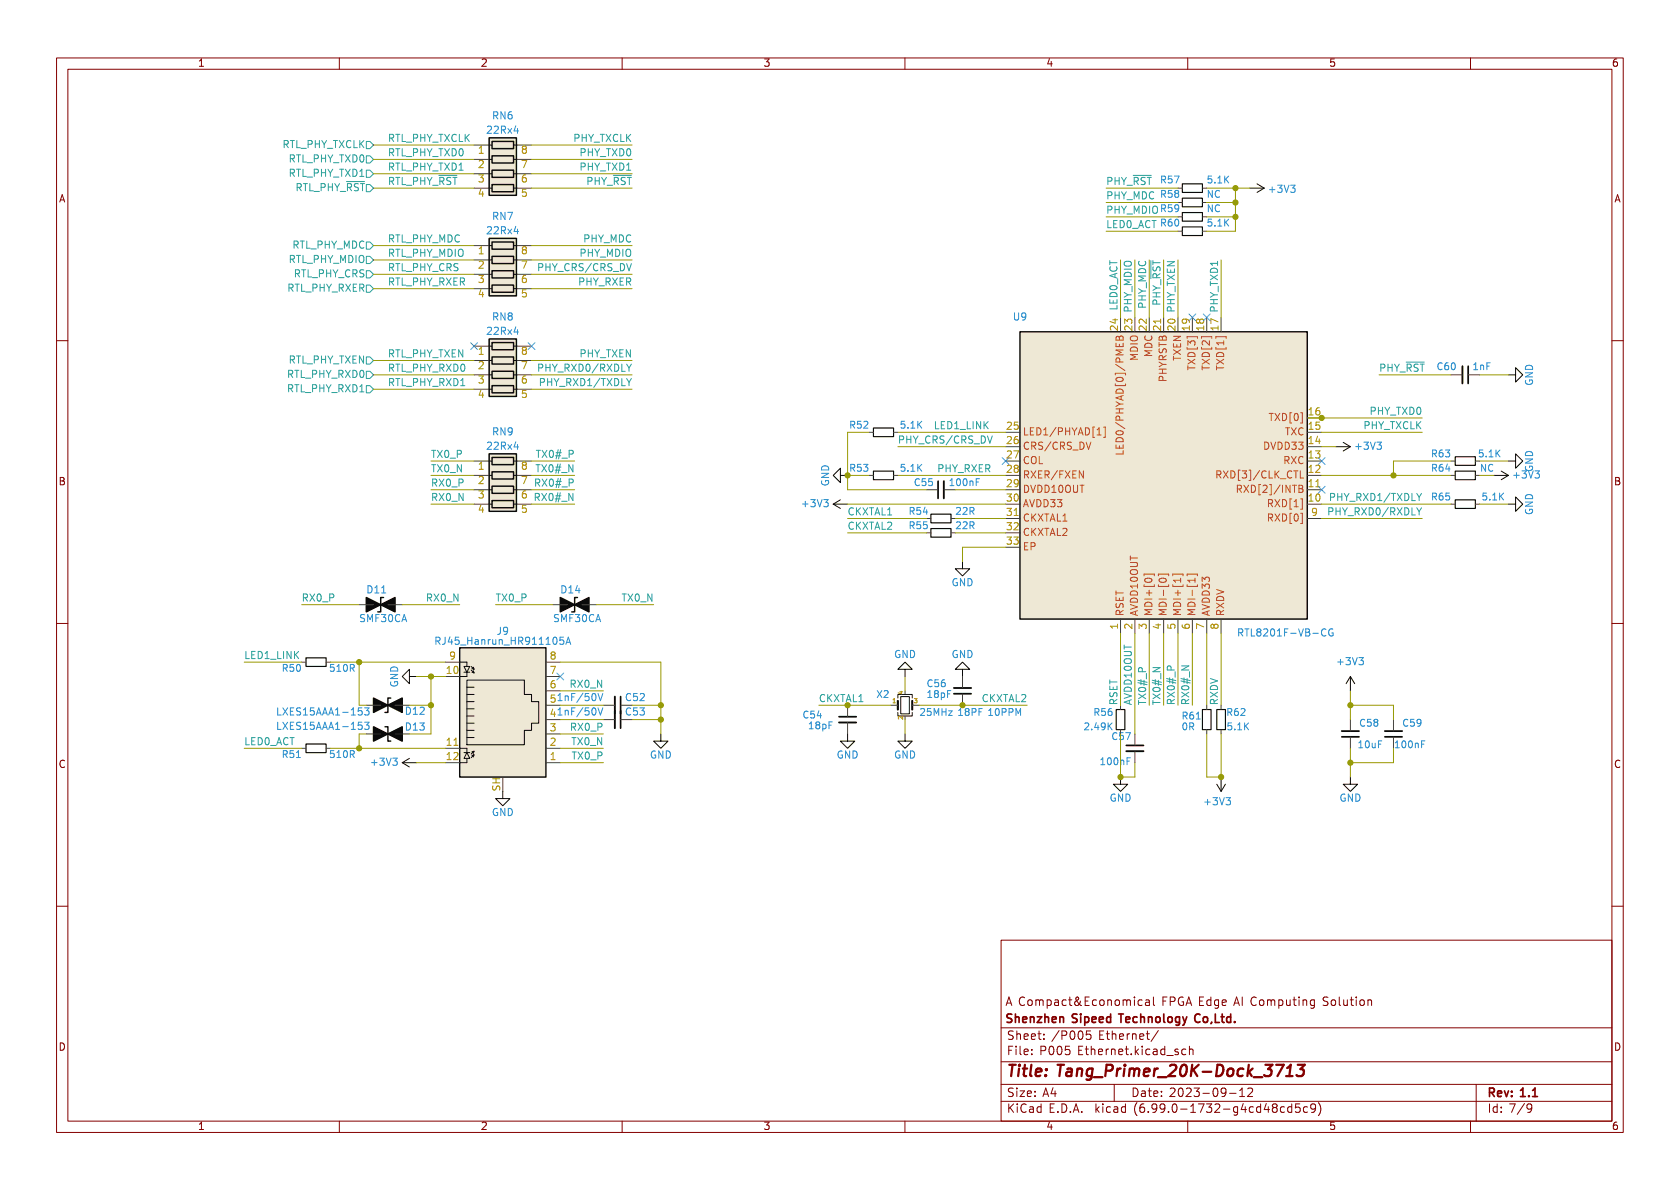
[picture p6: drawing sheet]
<svg xmlns="http://www.w3.org/2000/svg" width="297mm" height="210mm" viewBox="0 0 297 210" stroke-linecap="round" stroke-linejoin="round" font-family="sans-serif">
<g fill="none" stroke="#840000" stroke-width=".18">
<path d="M10 10.2h277v190.1h-277zM12 12.2h273v186.1h-273zM60 10.2v2M110 10.2v2M160 10.2v2M210 10.2v2M260 10.2v2M10 60.2h2M285 60.2h2M10 110.2h2M285 110.2h2M10 160.2h2"/>
<path d="M177 166.3h108v32h-108zM233.9 176.7l.9 .7-.1 .3-.2 .1-.6-.1M234.8 176.4l-.6-.1-.3 .3M235.5 176.9l.4-.1 .3 .3v.4l-.3 .3-.4-.1-.1-.2v-.4zM236.8 176.3v1.3l.2 .2M237.6 176.8l.1 .9 .3 .1 .2-.1M238.2 176.8v1M238.7 176.8h.6M238.9 176.3v1.3l.4 .2M239.8 176.3v.1M239.8 176.8v1M240.6 176.9l.3-.1 .3 .3v.4l-.3 .3-.3-.1-.2-.2v-.4z"/>
<path d="M241.9 176.9l.2-.1 .3 .1 .1 .9M241.9 176.8v1M285 160.2h2M60 198.3v2M110 198.3v2M160 198.3v2M177 194.8h108M177 191.8h108M177 187.8h108M177 181.8h108M185.8 193.4h1M186.5 192.9v1"/>
<path d="M197 191.8v3M200.2 182.8v1M200.2 182.9l.2-.1 .4 .1 .1 .9M201.5 183.3l.7-.1v-.3l-.5-.1-.2 .2 .1 .7h.6M202.7 182.8h.5M202.9 182.3v1.3l.3 .2M204.8 182.2l-1.3 2M206.3 186.6h1.1M208.3 185.6l-.4-.1-.2 .2 .1 .2 .5 .2v.3h-.6M209.7 185.6l-.5-.1-.3 .3v.4l.2 .2h.6M210 198.3v2M210.3 185.6l.2-.1 .4 .1v.9"/>
<path d="M210.3 185v1.5M217.4 193.3h1.1M219.2 193.9h.8M219.2 192.8l.4-.4v1.5M220.6 192.5l.6-.1 .2 .1 .1 .3-1 1.1h1M223.9 195.1l-.4 1.1h1M224.2 195.7v1M225.2 195.8l-.2-.2 .2-.4 .5 .1 .1 .2-.3 .3M225.2 195.8l-.2 .3v.5l.2 .1 .5-.1 .1-.2-.1-.4-.2-.2M225.2 195.8h.3M227.1 195.8l-.4-.1-.3 .3v.4l.1 .2h.6M228.4 195.8l-.4-.1-.3 .3v.4l.1 .2h.6"/>
<path d="M228.4 195.2v1.5M229.8 195.2h-.7l-.1 .7 .2-.1h.5l.2 .3-.1 .5-.2 .1-.6-.1M231.2 195.8l-.5-.1-.2 .3v.4l.1 .2h.6M232.6 195.8l-.3 .3h-.4l-.2-.3 .2-.5 .4-.1 .2 .1a.99 .99 0 0 1-.3 1.4h-.3M233.1 195a1.72 1.72 0 0 1 0 2.3M260 198.3v2M261 191.8v6.5M269.5 195.1l-1.2 2M270.8 195.8l-.3 .3h-.2l-.3-.3 .1-.5 .4-.1 .3 .1a.99 .99 0 0 1-.4 1.4h-.3"/>
</g>
<path d="M215.9 179.8h.6M216.1 179.3v1.3l.4 .2M217.6 179.9l-.4-.1-.3 .3v.4l.1 .2h.6M217.6 179.3v1.5M218.3 180.7v.1M271 193.9h.8M271.3 192.6l.1-.2v1.5" fill="none" stroke="#840000" stroke-width=".3"/>
<path d="M225.6 188.3h1.4l-1.1 2M227.4 190.3h1.1M227.6 188.9l.6-.6-.2 2M229.5 188.3h1.2l-.8 .8h.3l.3 .1v.7l-.1 .2-.3 .2h-.6l-.3-.2" fill="none" stroke="#840000" stroke-width=".4"/>
<g fill="none" stroke="#0a0a0a" stroke-width=".18">
<path d="M86.4 33.3h.6M86.4 25.6h.6M86.4 28.2h.6M86.4 30.7h.6M90.8 33.3h.6M90.8 25.6h.6M90.8 28.2h.6M90.8 30.7h.6M221 33.3h2.5M222.2 32.5l1.3 .8M223.5 33.3l-1.3 .7M86.4 43.4h.6"/>
<path d="M86.4 46h.6M86.4 48.5h.6M86.4 51h.6M90.8 43.4h.6M90.8 46h.6M90.8 48.5h.6M90.8 51h.6M86.4 61.2h.6M86.4 63.7h.6M86.4 66.3h.6M86.4 68.8h.6M90.8 61.2h.6"/>
<path d="M90.8 63.7h.6M90.8 66.3h.6M90.8 68.8h.6M236.2 79h2.6M237.5 78.2l1.3 .8M238.8 79l-1.3 .8M266.7 66.3h1.3v-1.3l1.2 1.3-1.2 1.3v-1.3M86.4 81.5h.6M86.4 84.1h.6M86.4 86.6h.6M86.4 89.1h.6M90.8 81.5h.6"/>
<path d="M90.8 84.1h.6M90.8 86.6h.6M90.8 89.1h.6M147.3 89.1h2.6M147.3 89.1l1.3 .8M148.6 84.1v-1.3l-1.3 1.3 1.3 1.2v-1.2h1.3M148.6 88.4l-1.3 .7M170.2 99.3v1.3h1.2l-1.2 1.2-1.3-1.2h1.3M264.2 84.1h2.5M265.4 83.3l1.3 .8M266.7 89.1h1.3v-1.2l1.2 1.2-1.2 1.3v-1.3M266.7 81.5h1.3v-1.2l1.2 1.2-1.2 1.3v-1.3"/>
<path d="M266.7 84.1l-1.3 .7M66 106.9h2.6M72.4 119.6v-1.2l-1.3 1.2 1.3 1.3v-1.3h1.3M81.3 117.1h1.2v.8M82 117.9h1.1l-.6 1zM82 118.9h1.1M82.5 118.9v.7h-1.2M83.3 118.5l.5 .5-.1-.4M83.3 117.9l.5 .5-.1-.4M83.4 118.9l.4 .1M83.4 118.2l.4 .2M100.3 106.9h2.6"/>
<path d="M160 118.4h1.3l-1.3-1.3-1.3 1.3h1.3v1.2M170.2 118.4h1.2l-1.2-1.3-1.3 1.3h1.3v1.2M238.8 119.6l-.8 1.3M238.8 119.6v2.6M238.8 119.6l.7 1.3M67.3 129.8h2.5M67.3 124.7h2.5M71.1 134.9l1.3 .7M71.1 134.9h2.6M72.4 134.1l-1.3 .8M81.3 132.3h1.2v.8M82 133.1h1.1"/>
<path d="M82.5 130.4h1.3M82.5 129.2h1.3M82.5 127.9h1.3M82.5 126.6h1.3M82.5 125.3h1.3M82.5 124.1h1.3M82.5 133.1l.6 1h-1.1zM82.5 120.3h10.2v2.5h1.3v1.3h1.2v3.8h-1.2v1.3h-1.3v2.5h-10.2zM82.5 134.1v.8h-1.2M82.5 122.8h1.3M82.5 121.5h1.3M83.4 133.6l.4-.1-.5 .5"/>
<path d="M83.4 133l.4-.2-.5 .5M83.8 133.5l-.1 .4M83.8 132.8l-.1 .4M88.9 139.9v1.3h1.3l-1.3 1.3-1.3-1.3h1.3M116.8 129.8v1.3h1.3l-1.3 1.2-1.2-1.2h1.2M149.9 129.8v1.3h1.2l-1.2 1.2-1.3-1.2h1.3M158.7 126v.6h2.6v-.6M158.7 123.4v-.6h2.6v.6M159.3 123.2h1.5v3h-1.5zM160 129.8v1.3h1.3l-1.3 1.2-1.3-1.2h1.3M198.1 137.4v1.3h1.3l-1.3 1.2-1.3-1.2h1.3M215.1 138.7l.8 1.2"/>
<path d="M215.9 137.4v2.5M216.7 138.7l-.8 1.2M238.8 137.4v1.3h1.2l-1.2 1.2-1.3-1.2h1.3"/>
</g>
<g fill="none" stroke="#0a0a0a" stroke-width=".2">
<path d="M209 37.6h3.6v1.5h-3.6zM209 35h3.6v1.6h-3.6zM209 32.5h3.6v1.5h-3.6zM209 40.1h3.6v1.6h-3.6zM154.4 75.7h3.6v1.5h-3.6zM154.4 83.3h3.6v1.5h-3.6zM164.6 90.9h3.5v1.6h-3.5zM164.6 93.5h3.5v1.5h-3.5zM257.3 88.4h3.6v1.5h-3.6zM257.3 80.8h3.6v1.5h-3.6zM257.3 83.3h3.6v1.5h-3.6zM54.1 116.3h3.6v1.6h-3.6z"/>
<path d="M54.1 131.6h3.6v1.5h-3.6zM197.4 125.5h1.5v3.5h-1.5zM212.6 125.5h1.5v3.5h-1.5zM215.1 125.5h1.6v3.5h-1.6z"/>
</g>
<g fill="none" stroke="#493f36" stroke-width=".18">
<path d="M83.8 33.3h2.6M83.8 25.6h2.6M83.8 28.2h2.6M83.8 30.7h2.6M91.4 33.3h2.6M91.4 25.6h2.6M91.4 28.2h2.6M91.4 30.7h2.6M208.3 38.3h.7M208.3 35.8h.7M208.3 33.3h.7M212.6 38.3h.8"/>
<path d="M212.6 35.8h.8M212.6 33.3h.8M83.8 43.4h2.6M83.8 46h2.6M83.8 48.5h2.6M83.8 51h2.6M91.4 43.4h2.6M91.4 46h2.6M91.4 48.5h2.6M91.4 51h2.6M208.3 40.9h.7M212.6 40.9h.8"/>
<path d="M83.8 66.3h2.6M83.8 61.2h2.6M83.8 63.7h2.6M83.8 68.8h2.6M91.4 66.3h2.6M91.4 61.2h2.6M91.4 63.7h2.6M91.4 68.8h2.6M153.7 76.4h.7M158 76.4h.7M256.5 66.3h2.1M259.6 66.3h2"/>
<path d="M83.8 86.6h2.6M83.8 84.1h2.6M83.8 81.5h2.6M83.8 89.1h2.6M91.4 86.6h2.6M91.4 84.1h2.6M91.4 81.5h2.6M91.4 89.1h2.6M153.7 84.1h.7M158 84.1h.7M163.8 91.7h.8M163.8 86.6h2.1"/>
<path d="M163.8 94.2h.8M166.9 86.6h2M168.1 91.7h.8M168.1 94.2h.8M177.8 91.7h2.5M231.1 91.7h2.6M231.1 86.6h2.6M256.5 84.1h.8M256.5 81.5h.8M256.5 89.1h.8M260.9 84.1h.7M260.9 81.5h.7"/>
<path d="M260.9 89.1h.7M53.3 117.1h.8M57.7 117.1h.7M63.5 106.9h2.5M68.6 106.9h2.5M78.7 117.1h2.6M96.5 119.6h2.6M96.5 117.1h2.6M97.8 106.9h2.5M102.9 106.9h2.5M170.2 119.6v2.1M198.1 109.5v2.5"/>
<path d="M200.7 109.5v2.5M203.2 109.5v2.5M205.7 109.5v2.5M208.3 109.5v2.5M210.8 109.5v2.5M213.4 109.5v2.5M215.9 109.5v2.5M53.3 132.3h.8M57.7 132.3h.7M64.8 124.7h2.5M64.8 129.8h2.5M69.8 124.7h2.6"/>
<path d="M69.8 129.8h2.6M78.7 132.3h2.6M96.5 124.7h2.6M96.5 129.8h2.6M96.5 132.3h2.6M96.5 134.9h2.6M96.5 127.2h2.6M96.5 122.2h2.6M106.7 124.7h2M106.7 127.2h2M109.7 124.7h2.1M109.7 127.2h2.1"/>
<path d="M149.9 124.7v2M149.9 127.8v2M157.5 124.7h1.2M161.3 124.7h1.3M170.2 122.7v2M198.1 124.7v.8M198.1 129v.8M200.7 129.8v2M200.7 132.8v2.1M213.4 124.7v.8M213.4 129v.8M215.9 124.7v.8"/>
<path d="M215.9 129v.8M238.8 127.2v2.1M238.8 130.3v2M246.4 127.2v2.1M246.4 130.3v2"/>
</g>
<path d="M258.6 64.8v3M166.9 85.1v3M108.7 123.2v5.6M148.3 127.8h3.1M168.7 121.7h3M199.1 132.8h3.1M237.2 129.3h3.1M244.9 129.3h3" fill="none" stroke="#0a0a0a" stroke-width=".33"/>
<path d="M259.6 64.8v3M165.9 85.1v3M109.7 123.2v5.6M148.3 126.7h3.1M168.7 122.7h3M199.1 131.8h3.1M237.2 130.3h3.1M244.9 130.3h3" fill="none" stroke="#0a0a0a" stroke-width=".3"/>
<g fill="#eee8d5" stroke="#eee8d5" stroke-width=".18">
<path d="M86.5 80.3h4.8v10.1h-4.8z"/>
<path d="M180.3 58.7h50.8v50.8h-50.8z"/>
<path d="M81.3 114.5h15.2v22.9h-15.2z"/>
<path d="M86.5 24.4h4.8v10.1h-4.8z"/>
<path d="M86.5 59.9h4.8v10.2h-4.8z"/>
<path d="M86.5 42.2h4.8v10.1h-4.8z"/>
</g>
<g fill="none" stroke="#0a0a0a" stroke-width=".25">
<path d="M86.5 24.4h4.8v10.1h-4.8zM87 25h3.8v1.3h-3.8zM87 27.6h3.8v1.2h-3.8zM87 30.1h3.8v1.3h-3.8zM87 32.6h3.8v1.3h-3.8zM86.5 59.9h4.8v10.2h-4.8zM86.5 42.2h4.8v10.1h-4.8zM87 42.8h3.8v1.3h-3.8zM87 45.3h3.8v1.3h-3.8zM87 47.9h3.8v1.2h-3.8zM87 50.4h3.8v1.3h-3.8zM180.3 58.7h50.8v50.8h-50.8z"/>
<path d="M87 60.6h3.8v1.2h-3.8zM87 63.1h3.8v1.3h-3.8zM87 65.7h3.8v1.2h-3.8zM87 68.2h3.8v1.3h-3.8zM86.5 80.3h4.8v10.1h-4.8zM87 80.9h3.8v1.3h-3.8zM87 83.4h3.8v1.3h-3.8zM87 86h3.8v1.2h-3.8zM87 88.5h3.8v1.3h-3.8zM67.8 105.7h-.5v2.5h-.5M81.3 114.5h15.2v22.9h-15.2zM102.1 105.7h-.5v2.5h-.5"/>
<path d="M68.1 128.5h.5v2.6h.5M69.1 123.4h-.5v2.6h-.5"/>
</g>
<g fill="none" stroke="#cb4b16" stroke-width=".18">
<path d="M192.9 78.2l-.4 1.3M194 76.9h.7M194.2 75.8l.1-.2v1.3M195.1 75.5h.3v1.8h-.3M197.3 78.6v.7h1.3v-.7M197.9 78.8v.5M198.6 79.7v.6h-1.3M190.8 83.3l.8 1.2v-1.2M215.5 83.9l.4 .6M215.8 83.3h-.7v1.2M215.8 83.9h-.7M218.8 86.5l.6-.1 .1-.2-.1-.3-.6-.1v1.3"/>
<path d="M219.1 86.5l.4 .6M202.3 101.8v-.3h1.8v.3M204.8 101.8v-.3h1.8v.3M204.9 102.7a.68 .68 0 0 1 .7-.5 .68 .68 0 0 1 .6 .5M207.4 101.8v-.3h1.8v.3M209.9 101.8v-.3h1.8v.3M211.3 102.2v.8M211.3 102.6h-1.3l.2 .1"/>
</g>
<g fill="none" stroke="#268bd2" stroke-width=".18">
<path d="M77.1 113.3h.5M77.6 112.7h-.5v1.2M100.1 113.9l.4-1.2 .4 1.2M100.2 113.6h.6M219 111.9h.5M219.3 111.9l.4 .6M219.5 111.2h-.5v1.3M235.5 111.9h.2l-.1 .5h-.4l-.2-.2M235.6 111.3h-.4l-.2 .2M49.1 127.7v1.3h.6M49.1 125.2v1.2h.6M64.5 127.7h.8l-.5 .5 .4 .1 .1 .4-.3 .3h-.4"/>
<path d="M64.5 125.2h.8l-.5 .5 .4 .1 .1 .4-.3 .2h-.4M98.7 126.4h.7M98.7 123.9h.7M106.6 125.2l-.4 1.2M106.6 122.6l-.4 1.3M163.2 125.3l-.4 .1M163.4 125.8l-.7 .7h.8M180 126.2l.4-.9v1.2"/>
</g>
<path d="M158.7 123.9v1.6M161.3 123.9v1.6" fill="none" stroke="#0a0a0a" stroke-width=".38"/>
<g fill="#0a0a0a" stroke="#0a0a0a" stroke-width=".25">
<path d="M68.6 129.8l2.5-1.3v2.6z"/>
<path d="M66 128.5l2.6 1.3-2.6 1.3z"/>
<path d="M67.3 106.9l2.5-1.2v2.5z"/>
<path d="M64.8 105.7l2.5 1.2-2.5 1.3z"/>
<path d="M68.6 124.7l2.5-1.3v2.6z"/>
<path d="M66 123.4l2.6 1.3-2.6 1.3z"/>
<path d="M101.6 106.9l2.5-1.2v2.5z"/>
<path d="M99.1 105.7l2.5 1.2-2.5 1.3z"/>
</g>
<g fill="none" stroke="#2aa198" stroke-width=".18">
<path d="M61.3 32.1h3.2M64.8 25h.6l.6 .6-.6 .7h-.6zM64.8 32.6h.6l.6 .7-.6 .6h-.6zM64.8 30.1h.6l.6 .6-.6 .7h-.6zM64.8 27.6h.6l.6 .6-.6 .6h-.6zM77.6 31h3.2M108.4 31h3.2M200.4 31h3.2M64.8 42.8h.6l.6 .6-.6 .7h-.6zM64.8 50.4h.6l.6 .6-.6 .7h-.6zM64.8 45.3h.6l.6 .7-.6 .6h-.6zM64.8 47.9h.6l.6 .6-.6 .6h-.6z"/>
<path d="M95.2 47.3h.5M95.7 46.6h-.5v1.3M203.5 46.1v3.2M64.8 63.1h.6l.6 .6-.6 .7h-.6zM64.8 65.7h.6l.6 .6-.6 .6h-.6zM64.8 68.2h.6l.6 .6-.6 .7h-.6zM95.2 65.1h.5M95.6 67.6h.4M95.7 64.4h-.5v1.3M96 66.9h-.4v1.3M175.4 77.1l-.4 1.3M248.6 64h3.2"/>
<path d="M234.9 90.5h.5M235.3 87.9h.4M235.4 89.8h-.5v1.3M235.7 87.3h-.4v1.2"/>
</g>
<g fill="none" stroke="#990" stroke-width=".18">
<path d="M66 30.7h17.8M66 25.6h17.8M66 28.2h17.8M66 33.3h17.8M94 30.7h17.8M94 25.6h17.8M94 28.2h17.8M94 33.3h17.8M195.6 38.3h12.7M195.6 33.3h12.7M195.6 35.8h12.7M213.4 38.3h5"/>
<path d="M213.4 33.3h7.6M213.4 35.8h5M218.4 33.3v7.6h-5M66 43.4h17.8M66 46h17.8M66 48.5h17.8M66 51h17.8M94 43.4h17.8M94 46h17.8M94 48.5h17.8M94 51h17.8M195.6 40.9h12.7"/>
<path d="M198.1 46v10.1M200.7 46v10.1M203.2 46v10.1M205.7 46v10.1M208.3 46v10.1M215.9 46v10.1M66 66.3h17.8M66 63.7h17.8M66 68.8h17.8M94 66.3h17.8M94 63.7h17.8M94 68.8h17.8"/>
<path d="M153.7 76.4h-3.8v10.2h13.9M158.7 76.4h19.1M158.7 79h19.1M233.7 76.4h17.8M233.7 79h2.5M233.7 73.9h17.8M243.8 66.3h12.7M261.6 66.3h5.1M76.2 84.1h7.6M76.2 89.1h7.6M76.2 81.5h7.6M76.2 86.6h7.6"/>
<path d="M94 84.1h7.6M94 89.1h7.6M94 81.5h7.6M94 86.6h7.6M149.9 84.1h3.8M149.9 89.1h27.9M149.9 91.7h13.9M149.9 94.2h13.9M158.7 84.1h19.1M168.9 86.6h8.9M168.9 91.7h8.9M168.9 94.2h8.9"/>
<path d="M177.8 96.8h-7.6v2.5M233.7 84.1h22.8M233.7 89.1h22.8M233.7 91.7h17.8M256.5 81.5h-10.1v2.6M261.6 89.1h5.1M261.6 81.5h5.1M43.2 117.1h10.1M53.3 106.9h10.2M58.4 117.1h20.3M63.5 117.1v7.6M71.1 106.9h10.2"/>
<path d="M73.7 119.6h5M76.2 119.6v10.2h-3.8M87.6 106.9h10.2M99.1 117.1h17.7v12.7M105.4 106.9h10.2M160 119.6v2.6M198.1 112v12.7M200.7 112v17.8M203.2 112v12.7M205.7 112v12.7M208.3 112v12.7M210.8 112v12.7"/>
<path d="M213.4 112v12.7M215.9 112v12.7M43.2 132.3h10.1M58.4 132.3h20.3M63.5 129.8v2.5M72.4 124.7h3.8M73.7 134.9h5M99.1 127.2h7.6M99.1 124.7h7.6M99.1 132.3h7.6M99.1 129.8h7.6M99.1 122.2h7.6"/>
<path d="M99.1 134.9h7.6M111.8 127.2h5M111.8 124.7h5M144.8 124.7h12.7M160 127.2v2.6M162.6 124.7h19M198.1 129.8v7.6h2.6v-2.5M213.4 129.8v7.6h2.5v-7.6M238.8 124.7h7.6v2.5M238.8 122.2v5M238.8 132.3v5.1M246.4 132.3v2.6h-7.6"/>
</g>
<g fill="none" stroke="#6c71c4" stroke-width=".18">
<path d="M210.2 55.5l1.2 1.2M211.4 55.5l-1.2 1.2M212.8 55.5l1.2 1.2M214 55.5l-1.2 1.2M83.2 60.6l1.2 1.2M84.4 60.6l-1.2 1.2M93.4 60.6l1.2 1.2M94.6 60.6l-1.2 1.2M177.2 80.9l1.2 1.2M178.4 80.9l-1.2 1.2M233.1 86l1.2 1.2M233.1 80.9l1.2 1.2"/>
<path d="M234.3 86l-1.2 1.2M234.3 80.9l-1.2 1.2M98.5 119l1.2 1.2M99.7 119l-1.2 1.2"/>
</g>
<g fill="#859900" stroke="#859900" stroke-width=".18">
<circle cx="233.7" cy="73.9" r=".46"/>
<circle cx="246.4" cy="84.1" r=".46"/>
<circle cx="170.2" cy="124.7" r=".46"/>
<circle cx="149.9" cy="124.7" r=".46"/>
<circle cx="198.1" cy="137.4" r=".46"/>
<circle cx="238.8" cy="124.7" r=".46"/>
<circle cx="215.9" cy="137.4" r=".46"/>
<circle cx="238.8" cy="134.9" r=".46"/>
<circle cx="218.4" cy="38.3" r=".46"/>
<circle cx="218.4" cy="35.8" r=".46"/>
<circle cx="218.4" cy="33.3" r=".46"/>
<circle cx="116.8" cy="124.7" r=".46"/>
<circle cx="116.8" cy="127.2" r=".46"/>
<circle cx="149.9" cy="84.1" r=".46"/>
<circle cx="63.5" cy="117.1" r=".46"/>
<circle cx="63.5" cy="132.3" r=".46"/>
<circle cx="76.2" cy="124.7" r=".46"/>
<circle cx="76.2" cy="119.6" r=".46"/>
</g>
<text font-size="2.8" fill="#840000" x="178" y="190.6">Title: Tang_Primer_20K-Dock_3713</text>
<g font-size="2.1" fill="#840000">
<text x="177.8" y="178">A Compact&amp;Economical FPGA Edge AI Computing Solution</text>
<text x="177.8" y="181">Shenzhen Sipeed Technology Co,Ltd.</text>
<text x="178" y="184">Sheet: /P005 Ethernet/</text>
<text x="178" y="186.7">File: P005 Ethernet.kicad_sch</text>
<text x="178" y="196.9">KiCad E.D.A. kicad (6.99.0-1732-g4cd48cd5c9)</text>
<text x="178" y="194.1">Size: A4</text>
<text x="200" y="194.1">Date: 2023-09-12</text>
<text x="263" y="194.1">Rev: 1.1</text>
<text x="263" y="196.9">Id: 7/9</text>
</g>
<g font-size="1.8" fill="#840000">
<text x="35" y="11.9">1</text>
<text x="85" y="11.9">2</text>
<text x="135" y="11.9">3</text>
<text x="185" y="11.9">4</text>
<text x="235" y="11.9">5</text>
<text x="285" y="11.9">6</text>
<text x="10.3" y="35.9">A</text>
<text x="285.3" y="35.9">A</text>
<text x="10.3" y="85.9">B</text>
<text x="285.3" y="85.9">B</text>
<text x="10.3" y="135.9">C</text>
<text x="285.3" y="135.9">C</text>
<text x="10.3" y="185.9">D</text>
<text x="285.3" y="185.9">D</text>
<text x="35" y="199.9">1</text>
<text x="85" y="199.9">2</text>
<text x="135" y="199.9">3</text>
<text x="185" y="199.9">4</text>
<text x="235" y="199.9">5</text>
<text x="285" y="199.9">6</text>
</g>
<g font-size="1.8" fill="#268bd2">
<text x="86.3" y="23.7">22Rx4</text>
<text x="87.1" y="21.2">RN6</text>
<text x="224.6" y="34.2">+3V3</text>
<text x="86.3" y="41.5">22Rx4</text>
<text x="87.1" y="39">RN7</text>
<text x="86.3" y="59.3">22Rx4</text>
<text x="87.1" y="56.8">RN8</text>
<text x="179.2" y="56.8">U9</text>
<text x="271.1" y="68.3" transform="rotate(-90 271.1 68.3)">GND</text>
<text x="87.1" y="77.1">RN9</text>
<text x="86.3" y="79.6">22Rx4</text>
<text x="239.9" y="79.6">+3V3</text>
<text x="271.1" y="83.5" transform="rotate(-90 271.1 83.5)">GND</text>
<text x="142" y="89.8">+3V3</text>
<text x="146.7" y="86" transform="rotate(-90 146.7 86)">GND</text>
<text x="267.8" y="84.7">+3V3</text>
<text x="271.1" y="91.1" transform="rotate(-90 271.1 91.1)">GND</text>
<text x="65" y="105">D11</text>
<text x="99.3" y="105">D14</text>
<text x="168.2" y="103.8">GND</text>
<text x="63.6" y="110.1">SMF30CA</text>
<text x="87.9" y="112.4">J9</text>
<text x="97.9" y="110.1">SMF30CA</text>
<text x="220" y="112.6">RTL8201F-VB-CG</text>
<text x="77.8" y="114.1">RJ45_Hanrun_HR911105A</text>
<text x="158.1" y="116.5">GND</text>
<text x="168.2" y="116.5">GND</text>
<text x="236.7" y="117.7">+3V3</text>
<text x="70.5" y="121.6" transform="rotate(-90 70.5 121.6)">GND</text>
<text x="97.3" y="124.5">5</text>
<text x="99.2" y="124.1">1nF/50V</text>
<text x="110.7" y="124.1">C52</text>
<text x="71.8" y="129.3">D13</text>
<text x="71.8" y="126.5">D12</text>
<text x="97.3" y="127">4</text>
<text x="99.2" y="126.6">1nF/50V</text>
<text x="110.7" y="126.6">C53</text>
<text x="65.8" y="135.5">+3V3</text>
<text x="114.9" y="134.2">GND</text>
<text x="147.9" y="134.2">GND</text>
<text x="158.1" y="134.2">GND</text>
<text x="196.2" y="141.9">GND</text>
<text x="213.2" y="142.5">+3V3</text>
<text x="236.8" y="141.9">GND</text>
<text x="86.9" y="144.4">GND</text>
</g>
<g font-size="1.8" fill="#2aa198">
<text x="49.6" y="26.3">RTL_PHY_TXCLK</text>
<text x="51" y="28.8">RTL_PHY_TXD0</text>
<text x="68.6" y="25.3">RTL_PHY_TXCLK</text>
<text x="68.6" y="27.8">RTL_PHY_TXD0</text>
<text x="101.2" y="25.3">PHY_TXCLK</text>
<text x="102.6" y="27.8">PHY_TXD0</text>
<text x="50.6" y="33.9">RTL_PHY_~{RST}</text>
<text x="51" y="31.4">RTL_PHY_TXD1</text>
<text x="68.6" y="30.4">RTL_PHY_TXD1</text>
<text x="68.6" y="32.9">RTL_PHY_~{RST}</text>
<text x="102.2" y="32.9">PHY_~{RST}</text>
<text x="102.6" y="30.4">PHY_TXD1</text>
<text x="195.6" y="35.5">PHY_MDC R58</text>
<text x="195.6" y="32.9">PHY_~{RST}R57</text>
<text x="195.6" y="38">PHY_MDIO R59</text>
<text x="195.6" y="40.5">LED0_ACT R60</text>
<text x="50.9" y="46.6">RTL_PHY_MDIO</text>
<text x="51.5" y="44.1">RTL_PHY_MDC</text>
<text x="68.6" y="45.6">RTL_PHY_MDIO</text>
<text x="68.6" y="43.1">RTL_PHY_MDC</text>
<text x="102.5" y="45.6">PHY_MDIO</text>
<text x="103.1" y="43.1">PHY_MDC</text>
<text x="50.6" y="51.7">RTL_PHY_RXER</text>
<text x="51.8" y="49.1">RTL_PHY_CRS</text>
<text x="68.6" y="50.7">RTL_PHY_RXER</text>
<text x="68.6" y="48.2">RTL_PHY_CRS</text>
<text x="95.7" y="48.2">PHY_CRS/CRS_DV</text>
<text x="102.2" y="50.7">PHY_RXER</text>
<text x="197.8" y="55.1" transform="rotate(-90 197.8 55.1)">LED0_ACT</text>
<text x="200.4" y="58.4" transform="rotate(-90 200.4 58.4)">23 PHY_MDIO</text>
<text x="202.9" y="54.6" transform="rotate(-90 202.9 54.6)">PHY_MDC</text>
<text x="205.5" y="58.4" transform="rotate(-90 205.5 58.4)">21 PHY_~{RST}</text>
<text x="208" y="58.4" transform="rotate(-90 208 58.4)">20 PHY_TXEN</text>
<text x="215.6" y="55.1" transform="rotate(-90 215.6 55.1)">PHY_TXD1</text>
<text x="50.8" y="64.4">RTL_PHY_TXEN</text>
<text x="68.6" y="65.9">RTL_PHY_RXD0</text>
<text x="68.6" y="63.4">RTL_PHY_TXEN</text>
<text x="95.9" y="65.9">PHY_RXD0/RXDLY</text>
<text x="102.4" y="63.4">PHY_TXEN</text>
<text x="243.8" y="65.9">PHY_~{RST}C60</text>
<text x="50.8" y="66.9">RTL_PHY_RXD0</text>
<text x="50.8" y="69.5">RTL_PHY_RXD1</text>
<text x="68.6" y="68.5">RTL_PHY_RXD1</text>
<text x="96.1" y="68.5">PHY_RXD1/TXDLY</text>
<text x="165.1" y="76.1">LED1_LINK</text>
<text x="240.9" y="76.1">PHY_TXCLK</text>
<text x="242.3" y="73.6">PHY_TXD0</text>
<text x="76.2" y="81.2">TX0_P</text>
<text x="76.2" y="83.7">TX0_N</text>
<text x="95.1" y="83.7">TX0#_N</text>
<text x="95.2" y="81.2">TX0#_P</text>
<text x="158.7" y="78.6">PHY_CRS/CRS_DV</text>
<text x="165.7" y="83.7">PHY_RXER</text>
<text x="76.2" y="88.8">RX0_N</text>
<text x="76.2" y="86.3">RX0_P</text>
<text x="94.9" y="88.8">RX0#_N</text>
<text x="95" y="86.3">RX0#_P</text>
<text x="235.8" y="88.8">PHY_RXD1/TXDLY</text>
<text x="149.9" y="93.9">CKXTAL2</text>
<text x="149.9" y="91.3">CKXTAL1</text>
<text x="235.6" y="91.3">PHY_RXD0/RXDLY</text>
<text x="53.3" y="106.6">RX0_P</text>
<text x="75.6" y="106.6">RX0_N</text>
<text x="87.6" y="106.6">TX0_P</text>
<text x="110.1" y="106.6">TX0_N</text>
<text x="43.2" y="116.7">LED1_LINK</text>
<text x="101" y="121.8">RX0_N</text>
<text x="144.8" y="124.4">CKXTAL1</text>
<text x="173.5" y="124.4">CKXTAL2</text>
<text x="197.8" y="124.7" transform="rotate(-90 197.8 124.7)">RSET</text>
<text x="200.3" y="124.7" transform="rotate(-90 200.3 124.7)">AVDD10OUT</text>
<text x="202.9" y="124.7" transform="rotate(-90 202.9 124.7)">TX0#_P</text>
<text x="205.4" y="124.7" transform="rotate(-90 205.4 124.7)">TX0#_N</text>
<text x="207.9" y="124.7" transform="rotate(-90 207.9 124.7)">RX0#_P</text>
<text x="210.5" y="124.7" transform="rotate(-90 210.5 124.7)">RX0#_N</text>
<text x="215.6" y="124.7" transform="rotate(-90 215.6 124.7)">RXDV</text>
<text x="43.2" y="132">LED0_ACT</text>
<text x="101.1" y="129.4">RX0_P</text>
<text x="101.2" y="132">TX0_N</text>
<text x="101.3" y="134.5">TX0_P</text>
</g>
<g font-size="1.8" fill="#b58900">
<text x="84.6" y="27.2">1</text>
<text x="84.6" y="29.7">2</text>
<text x="92.2" y="29.7">7</text>
<text x="92.2" y="27.2">8</text>
<text x="84.6" y="32.3">3</text>
<text x="84.6" y="34.8">4</text>
<text x="92.2" y="34.8">5</text>
<text x="92.2" y="32.3">6</text>
<text x="84.6" y="45">1</text>
<text x="84.6" y="47.5">2</text>
<text x="92.2" y="47.5">7</text>
<text x="92.2" y="45">8</text>
<text x="84.6" y="50">3</text>
<text x="84.6" y="52.6">4</text>
<text x="92.2" y="52.6">5</text>
<text x="92.2" y="50">6</text>
<text x="197.9" y="58.4" transform="rotate(-90 197.9 58.4)">24</text>
<text x="202.9" y="58.4" transform="rotate(-90 202.9 58.4)">22</text>
<text x="210.6" y="58.4" transform="rotate(-90 210.6 58.4)">19</text>
<text x="213.1" y="58.4" transform="rotate(-90 213.1 58.4)">18</text>
<text x="215.6" y="58.4" transform="rotate(-90 215.6 58.4)">17</text>
<text x="84.6" y="62.7">1</text>
<text x="84.6" y="65.3">2</text>
<text x="92.2" y="65.3">7</text>
<text x="92.2" y="62.7">8</text>
<text x="84.6" y="67.8">3</text>
<text x="84.6" y="70.4">4</text>
<text x="92.2" y="70.4">5</text>
<text x="92.2" y="67.8">6</text>
<text x="178.1" y="76.2">25</text>
<text x="231.4" y="76.2">15</text>
<text x="84.6" y="83.1">1</text>
<text x="92.2" y="83.1">8</text>
<text x="178.1" y="78.7">26</text>
<text x="178.1" y="81.3">27</text>
<text x="178.1" y="83.8">28</text>
<text x="231.4" y="83.8">12</text>
<text x="231.4" y="81.3">13</text>
<text x="231.4" y="78.7">14</text>
<text x="84.6" y="85.6">2</text>
<text x="84.6" y="88.1">3</text>
<text x="92.2" y="88.1">6</text>
<text x="92.2" y="85.6">7</text>
<text x="178.1" y="86.4">29</text>
<text x="178.1" y="88.9">30</text>
<text x="231.4" y="88.9">10</text>
<text x="231.4" y="86.4">11</text>
<text x="84.6" y="90.7">4</text>
<text x="92.2" y="90.7">5</text>
<text x="178.1" y="91.4">31</text>
<text x="178.1" y="94">32</text>
<text x="231.9" y="91.4">9</text>
<text x="178.1" y="96.5">33</text>
<text x="197.9" y="111.2" transform="rotate(-90 197.9 111.2)">1</text>
<text x="200.4" y="111.2" transform="rotate(-90 200.4 111.2)">2</text>
<text x="202.9" y="111.2" transform="rotate(-90 202.9 111.2)">3</text>
<text x="205.5" y="111.2" transform="rotate(-90 205.5 111.2)">4</text>
<text x="208" y="111.2" transform="rotate(-90 208 111.2)">5</text>
<text x="210.6" y="111.2" transform="rotate(-90 210.6 111.2)">6</text>
<text x="213.1" y="111.2" transform="rotate(-90 213.1 111.2)">7</text>
<text x="215.6" y="111.2" transform="rotate(-90 215.6 111.2)">8</text>
<text x="79" y="119.4">10</text>
<text x="79.5" y="116.8">9</text>
<text x="97.3" y="119.4">7</text>
<text x="97.3" y="116.8">8</text>
<text x="97.3" y="121.9">6</text>
<text x="97.3" y="129.5">3</text>
<text x="79" y="132.1">11</text>
<text x="79" y="134.6">12</text>
<text x="97.3" y="134.6">1</text>
<text x="97.3" y="132.1">2</text>
<text x="88.6" y="139.9" transform="rotate(-90 88.6 139.9)">SH</text>
</g>
<g font-size="1.8" fill="#cb4b16">
<text x="201.3" y="63.8" transform="rotate(-90 201.3 63.8)">MDIO</text>
<text x="203.8" y="63.2" transform="rotate(-90 203.8 63.2)">MDC</text>
<text x="208.9" y="63.9" transform="rotate(-90 208.9 63.9)">TXEN</text>
<text x="211.5" y="64.9" transform="rotate(-90 211.5 64.9)">TXD[3]</text>
<text x="214" y="64.9" transform="rotate(-90 214 64.9)">TXD[2]</text>
<text x="216.5" y="64.9" transform="rotate(-90 216.5 64.9)">TXD[1]</text>
<text x="206.4" y="67.6" transform="rotate(-90 206.4 67.6)">PHYRSTB</text>
<text x="180.8" y="77.1">LED1/PHYAD[1]</text>
<text x="224.9" y="74.5">TXD[0]</text>
<text x="227.1" y="77.1">TXC</text>
<text x="180.8" y="79.6">CRS/CRS_DV</text>
<text x="180.8" y="82.2">COL</text>
<text x="198.8" y="78.1" transform="rotate(-90 198.8 78.1)">LED0/PHYAD[0]/PMEB</text>
<text x="223.7" y="79.6">DVDD33</text>
<text x="226.9" y="82.2">RXC</text>
<text x="180.8" y="84.7">RXER/FXEN</text>
<text x="180.8" y="87.2">DVDD10OUT</text>
<text x="180.8" y="89.8">AVDD33</text>
<text x="216.2" y="84.7">RXD[3]/CLK_CTL</text>
<text x="220.1" y="87.2">RXD[2]/INTB</text>
<text x="224.7" y="89.8">RXD[1]</text>
<text x="180.8" y="92.3">CKXTAL1</text>
<text x="180.8" y="94.9">CKXTAL2</text>
<text x="224.7" y="92.3">RXD[0]</text>
<text x="180.8" y="97.4">EP</text>
<text x="198.8" y="109" transform="rotate(-90 198.8 109)">RSET</text>
<text x="201.3" y="109" transform="rotate(-90 201.3 109)">AVDD10OUT</text>
<text x="203.8" y="109" transform="rotate(-90 203.8 109)">MDI+[0]</text>
<text x="206.4" y="109" transform="rotate(-90 206.4 109)">MDI-[0]</text>
<text x="208.9" y="109" transform="rotate(-90 208.9 109)">MDI+[1]</text>
<text x="211.5" y="109" transform="rotate(-90 211.5 109)">MDI-[1]</text>
<text x="214" y="109" transform="rotate(-90 214 109)">AVDD33</text>
<text x="216.5" y="109" transform="rotate(-90 216.5 109)">RXDV</text>
</g>
<g font-size="1.8" fill="#990">
<text x="231.4" y="73.7">16</text>
<text x="49.7" y="129.2">LXES15AAA1-153</text>
<text x="49.7" y="126.6">LXES15AAA1-153</text>
</g>
<g font-size="1.7" fill="#268bd2">
<text x="213.4" y="35.1">NC</text>
<text x="213.6" y="32.5">5.1K</text>
<text x="213.4" y="37.6">NC</text>
<text x="213.6" y="40.1">5.1K</text>
<text x="260.5" y="65.5">1nF</text>
<text x="150.3" y="75.9">R52</text>
<text x="159.3" y="75.9">5.1K</text>
<text x="150.3" y="83.5">R53</text>
<text x="159.3" y="83.5">5.1K</text>
<text x="253.2" y="81">R63</text>
<text x="253.2" y="83.5">R64</text>
<text x="261.6" y="81">5.1K</text>
<text x="161.8" y="86">C55</text>
<text x="168.1" y="86">100nF</text>
<text x="253.2" y="88.6">R65</text>
<text x="262.2" y="88.6">5.1K</text>
<text x="160.9" y="91.1">R54</text>
<text x="160.9" y="93.7">R55</text>
<text x="169.1" y="91.1">22R</text>
<text x="169.1" y="93.7">22R</text>
<text x="50" y="118.9">R50</text>
<text x="58.5" y="118.9">510R</text>
<text x="155.1" y="123.5">X2</text>
<text x="164" y="121.6">C56</text>
<text x="164.1" y="123.5">18pF</text>
<text x="142.1" y="127.1">C54</text>
<text x="143.1" y="129">18pF</text>
<text x="163.7" y="126.7">25MHz 18PF 10PPM</text>
<text x="192" y="129.2">2.49K</text>
<text x="193.5" y="126.7">R56</text>
<text x="196.7" y="130.9">C57</text>
<text x="209" y="129.2">0R</text>
<text x="209.1" y="127.3">R61</text>
<text x="217" y="126.7">R62</text>
<text x="217.1" y="129.2">5.1K</text>
<text x="240.5" y="128.6">C58</text>
<text x="248.1" y="128.6">C59</text>
<text x="50" y="134.1">R51</text>
<text x="58.5" y="134.1">510R</text>
<text x="194.8" y="135.4">100nF</text>
<text x="240.3" y="132.4">10uF</text>
<text x="246.8" y="132.4">100nF</text>
</g>
<text font-size="1.7" fill="#990" x="261.7" y="83.5">NC</text>
<g font-size="1.1" fill="#b58900">
<text x="157.8" y="124.5">1</text>
<text x="159.8" y="122.8" transform="rotate(-90 159.8 122.8)">4</text>
<text x="161.6" y="124.5">3</text>
<text x="159.8" y="127.2" transform="rotate(-90 159.8 127.2)">2</text>
</g>
</svg>
